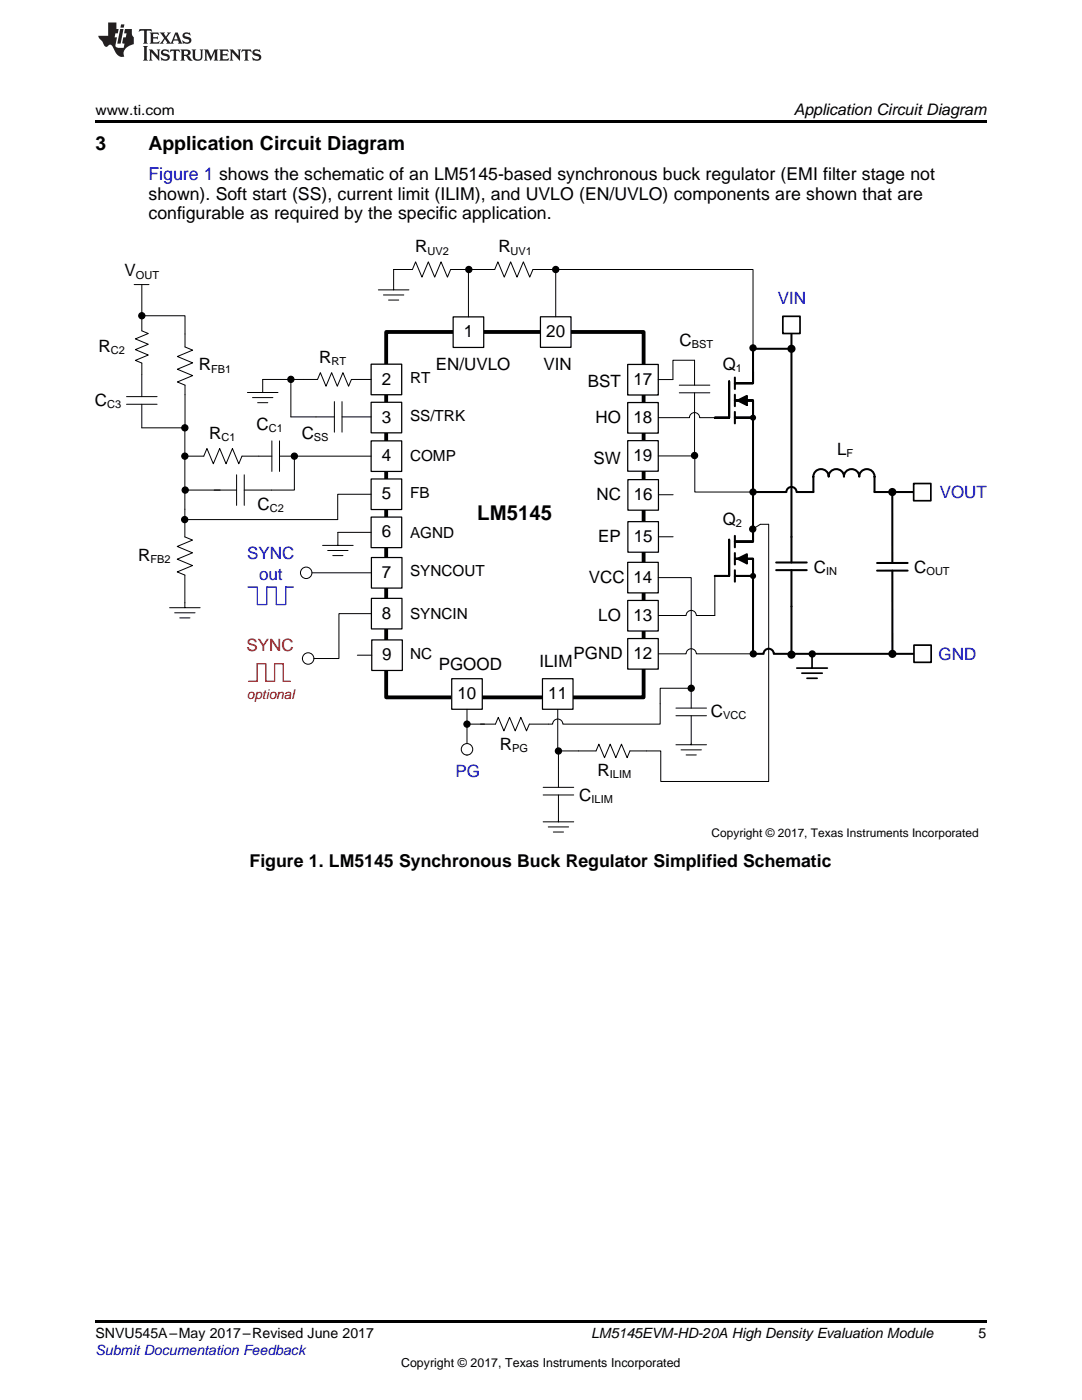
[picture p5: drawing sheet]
<svg xmlns="http://www.w3.org/2000/svg" width="216mm" height="279mm" viewBox="0 0 216 279" stroke-linecap="round" stroke-linejoin="round" font-family="sans-serif">
<path d="M19 263.5h177.8v.6h-177.8z" fill="#000"/>
<path d="M162.3 98.2v-3.1a1.52 1.52 0 0 1 1.5-1.5 1.52 1.52 0 0 1 1.6 1.5 1.52 1.52 0 0 1 1.5-1.5 1.52 1.52 0 0 1 1.5 1.5 1.52 1.52 0 0 1 1.5-1.5 1.52 1.52 0 0 1 1.5 1.5 1.52 1.52 0 0 1 1.6-1.5 1.52 1.52 0 0 1 1.5 1.5v3.1" fill="none" stroke="#000" stroke-width=".41"/>
<path d="M77.1 66.3h51.3v72.9h-51.3z" fill="none" stroke="#000" stroke-width=".76"/>
<path d="M90.4 63.2h6.1v6.1h-6.1z" fill-rule="evenodd" fill="#fff"/>
<path d="M90.4 63.2h6.1v6.1h-6.1z" fill="none" stroke="#000" stroke-width=".24"/>
<path d="M74.1 72.7h6.1v6.1h-6.1z" fill-rule="evenodd" fill="#fff"/>
<path d="M74.1 72.7h6.1v6.1h-6.1z" fill="none" stroke="#000" stroke-width=".25"/>
<path d="M74.1 80.3h6.1v6.1h-6.1z" fill-rule="evenodd" fill="#fff"/>
<path d="M74.1 80.3h6.1v6.1h-6.1z" fill="none" stroke="#000" stroke-width=".24"/>
<path d="M74.1 88h6.1v6.1h-6.1z" fill-rule="evenodd" fill="#fff"/>
<path d="M74.1 88h6.1v6.1h-6.1z" fill="none" stroke="#000" stroke-width=".24"/>
<path d="M74.1 95.6h6.1v6.1h-6.1z" fill-rule="evenodd" fill="#fff"/>
<path d="M74.1 95.6h6.1v6.1h-6.1z" fill="none" stroke="#000" stroke-width=".24"/>
<path d="M74.1 103.2h6.1v6.1h-6.1z" fill-rule="evenodd" fill="#fff"/>
<path d="M74.1 103.2h6.1v6.1h-6.1z" fill="none" stroke="#000" stroke-width=".24"/>
<path d="M74.1 111.3h6.1v6.1h-6.1z" fill-rule="evenodd" fill="#fff"/>
<path d="M74.1 111.3h6.1v6.1h-6.1z" fill="none" stroke="#000" stroke-width=".24"/>
<path d="M90.1 135.5h6.1v6h-6.1z" fill-rule="evenodd" fill="#fff"/>
<path d="M90.1 135.5h6.1v6h-6.1z" fill="none" stroke="#000" stroke-width=".24"/>
<path d="M108.2 135.5h6.1v6h-6.1z" fill-rule="evenodd" fill="#fff"/>
<path d="M108.2 135.5h6.1v6h-6.1z" fill="none" stroke="#000" stroke-width=".24"/>
<path d="M125.2 72.7h6.1v6.1h-6.1z" fill-rule="evenodd" fill="#fff"/>
<path d="M125.2 72.7h6.1v6.1h-6.1z" fill="none" stroke="#000" stroke-width=".25"/>
<path d="M125.2 80.3h6.1v6.1h-6.1z" fill-rule="evenodd" fill="#fff"/>
<path d="M125.2 80.3h6.1v6.1h-6.1z" fill="none" stroke="#000" stroke-width=".25"/>
<path d="M125.2 87.9h6.1v6.1h-6.1z" fill-rule="evenodd" fill="#fff"/>
<path d="M125.2 87.9h6.1v6.1h-6.1z" fill="none" stroke="#000" stroke-width=".24"/>
<path d="M125.2 112.2h6.1v6.1h-6.1z" fill-rule="evenodd" fill="#fff"/>
<path d="M125.2 112.2h6.1v6.1h-6.1z" fill="none" stroke="#000" stroke-width=".24"/>
<path d="M107.8 63.2h6.1v6.1h-6.1z" fill-rule="evenodd" fill="#fff"/>
<g fill="none" stroke="#000" stroke-width=".24">
<path d="M107.8 63.2h6.1v6.1h-6.1z"/>
<circle cx="28.3" cy="63" r=".61"/>
<circle cx="36.9" cy="85.4" r=".61"/>
<circle cx="37" cy="97.8" r=".61"/>
<circle cx="58.7" cy="91" r=".61"/>
<circle cx="137.9" cy="137.4" r=".61"/>
</g>
<g fill="#000">
<path d="M147.2 79.9l1.8-.9v1.8zM147.2 111.5l1.8-.9v1.8z"/>
<circle cx="28.3" cy="63" r=".61"/>
<circle cx="157.9" cy="69.6" r=".61"/>
<circle cx="36.9" cy="85.4" r=".61"/>
<circle cx="37" cy="97.8" r=".61"/>
<circle cx="58.7" cy="91" r=".61"/>
<circle cx="150.3" cy="83.4" r=".61"/>
<circle cx="178" cy="98.2" r=".61"/>
<circle cx="150.3" cy="114.9" r=".61"/>
<circle cx="137.9" cy="137.4" r=".61"/>
<circle cx="157.9" cy="130.7" r=".61"/>
<circle cx="178.1" cy="130.5" r=".61"/>
</g>
<g fill="none" stroke="#000" stroke-width=".41">
<path d="M145.5 76.1v7.3h-2.9M146.6 79.9h3.7v3.5h-3.7M146.6 75.3v2.3M146.6 78.8v2.3M147.2 79.9l1.8-.9v1.8zM150.3 74.2v2.3h-3.7M150.3 74.3v-4.7h7.6v42.7M146.6 82.2v2.3M150.3 98.2h6.6a1.02 1.02 0 0 1 1-1 1.02 1.02 0 0 1 1 1h3.4M174.5 98.2h8.6M178 97.7l.1 14.7M145.5 107.7v7.2h-2.9"/>
<path d="M146.6 111.5h3.7v3.4h-3.7M146.6 106.9v2.3M146.6 110.4v2.3M146.6 113.8v2.3M147.2 111.5l1.8-.9v1.8zM150.3 105.8v2.3h-3.7M154.9 113.8h6.1M154.9 112.3h6.1M157.9 113.8v16.9M178.1 113.9v16.1M181.1 113.9h-6.1M181.1 112.4h-6.1"/>
<circle cx="157.9" cy="69.6" r=".61"/>
<circle cx="178" cy="98.2" r=".61"/>
<circle cx="157.9" cy="130.7" r=".61"/>
<circle cx="178.1" cy="130.5" r=".61"/>
</g>
<g fill="none" stroke="#000" stroke-width=".2">
<path d="M28.3 56.8v9.2l1.3 .6-2.6 1 2.6 1.1-2.6 1.1 2.6 1.1-2.6 1 1.3 .6v6.7M109.2 53.8h1.7v9.4M25.2 79.2h6.1M28.3 63h8.6v6.2l1.5 .7-3 1.2 3 1.3-3 1.3 3 1.3-3 1.2 1.5 .7v8.5h-8.6v-4.7M131.3 75.8l3-.1v-3.8h4.3v5M135.5 78.4h6.1M135.5 76.9h6.1M138.6 78.4v12.5M25.2 80.7h6.1M36.9 91v16.1l1.5 .7-3 1.3 3 1.2-3 1.3 3 1.3-3 1.2 1.5 .7v6.5M37 97.8h10.2M37.3 91h3.4l.6-1.5 1.3 3.1 1.2-3.1 1.3 3.1 1.3-3.1 1.2 3.1 .7-1.6h3.3"/>
<path d="M47.2 94.8v6.1M48.7 94.8v6.1M58 83.2h8.7M66.7 80.2v6.1M68.2 80.2v6.1M68.2 83.2h5.8M74.1 98.6h-6.7v5.1h-30.5M74.1 91h-15.4v6.8h-10M131.3 91h7.3v7.2h11.7M131.4 83.4h6.2a1.02 1.02 0 0 1 1-1.1 1.02 1.02 0 0 1 1 1.1h3M67.4 106.2h6.7M131.3 115.3h6.6v22.1"/>
<path d="M33.8 121.3h6.1M34.9 122.3h4M35.9 123.3h2M74.1 122.5h-6.5v8.9h-1.5M131.4 122.8h5.5a1.02 1.02 0 0 1 1-1 1.02 1.02 0 0 1 1 1h3.7M137.9 137.4h-6.2v7.1h-19.4a1.02 1.02 0 0 0-1-1 1.02 1.02 0 0 0-1 1h-.9M137.9 137.4v3.9M93.2 141.5v3h3.5M134.9 142.8h6.1M134.9 141.3h6.1M134.9 148.6h6.1M135.9 149.7h4.1"/>
<path d="M136.9 150.7h2M137.9 142.8v5.8"/>
</g>
<path d="M49.6 136h1.7v-3.5h1.8v3.5M53.1 136h1.7v-3.5h1.7v3.5h1.4" fill="none" stroke="#f00" stroke-width=".25"/>
<circle cx="93.2" cy="149.5" r="1.14" fill="#fff"/>
<g fill="none" stroke="#000" stroke-width=".2">
<path d="M93.2 144.5v3.9"/>
<circle cx="93.2" cy="149.5" r="1.14"/>
</g>
<circle cx="61.5" cy="131.4" r="1.14" fill="#fff"/>
<g fill="none" stroke="#000" stroke-width=".2">
<path d="M62.6 131.4h3.5"/>
<circle cx="61.5" cy="131.4" r="1.14"/>
</g>
<path d="M182.3 96.5h3.4v3.4h-3.4z" fill-rule="evenodd" fill="#fff"/>
<path d="M182.3 96.5h3.4v3.4h-3.4z" fill="none" stroke="#000" stroke-width=".34"/>
<path d="M157.9 66.6v3" fill="none" stroke="#000" stroke-width=".41"/>
<path d="M26.8 56.8h2.9M131.3 130.5h5.6a1.02 1.02 0 0 1 1-1 1.02 1.02 0 0 1 1 1h11.4" fill="none" stroke="#000" stroke-width=".2"/>
<path d="M125.2 127.4h6.1v6.1h-6.1z" fill-rule="evenodd" fill="#fff"/>
<path d="M125.2 127.4h6.1v6.1h-6.1z" fill="none" stroke="#000" stroke-width=".24"/>
<path d="M156.2 63.1h3.4v3.5h-3.4z" fill-rule="evenodd" fill="#fff"/>
<path d="M156.2 63.1h3.4v3.5h-3.4z" fill="none" stroke="#000" stroke-width=".34"/>
<path d="M150.3 130.5h2.1a1.02 1.02 0 0 1 1-1 1.02 1.02 0 0 1 1 1h30.5" fill="none" stroke="#000" stroke-width=".41"/>
<path d="M74.1 119.4h6.1v6.1h-6.1z" fill-rule="evenodd" fill="#fff"/>
<path d="M74.1 119.4h6.1v6.1h-6.1z" fill="none" stroke="#000" stroke-width=".24"/>
<path d="M74.2 127.7h6.1v6.1h-6.1z" fill-rule="evenodd" fill="#fff"/>
<g fill="none" stroke="#000" stroke-width=".24">
<path d="M74.2 127.7h6.1v6.1h-6.1z"/>
<circle cx="58" cy="75.7" r=".61"/>
<circle cx="36.9" cy="91" r=".61"/>
</g>
<path d="M49.4 78.3h6.1M50.4 79.3h4.1M58 75.7v7.5M74.1 75.7h-4l-.5 1.4-1.2-2.7-1.1 2.7-1.1-2.7-1.1 2.7-1.2-2.7-.5 1.3h-11v2.6M36.9 85.4v5.6M51.4 80.4h2" fill="none" stroke="#000" stroke-width=".2"/>
<g fill="#000">
<circle cx="58" cy="75.7" r=".61"/>
<circle cx="36.9" cy="91" r=".61"/>
</g>
<circle cx="61.1" cy="114.3" r="1.14" fill="#fff"/>
<g fill="none" stroke="#000" stroke-width=".2">
<path d="M62.2 114.3h11.9"/>
<circle cx="61.1" cy="114.3" r="1.14"/>
</g>
<path d="M49.5 117.2h1.9v3.5h1.8v-3.5h1.9v3.5h1.9v-3.5h1.5" fill="none" stroke="#00f" stroke-width=".25"/>
<path d="M125.2 119.8h6.1v6.1h-6.1z" fill-rule="evenodd" fill="#fff"/>
<g fill="none" stroke="#000" stroke-width=".24">
<path d="M125.2 119.8h6.1v6.1h-6.1z"/>
<circle cx="93.5" cy="53.8" r=".61"/>
<circle cx="110.9" cy="53.8" r=".61"/>
</g>
<path d="M75.5 57.9h6.1M76.5 58.9h4.1M77.5 59.9h2.1M80.3 53.8h-1.8v4.1M109.6 53.8h-3.3l-.6 1.5-1.3-3-1.2 3-1.3-3-1.3 3-1.2-3-.7 1.5h-5.2v9.4M110.9 53.8h39.4v15.6" fill="none" stroke="#000" stroke-width=".2"/>
<g fill="#000">
<circle cx="93.5" cy="53.8" r=".61"/>
<circle cx="110.9" cy="53.8" r=".61"/>
</g>
<path d="M125.3 95.7h6.1v6.1h-6.1z" fill-rule="evenodd" fill="#fff"/>
<path d="M125.3 95.7h6.1v6.1h-6.1z" fill="none" stroke="#000" stroke-width=".24"/>
<path d="M125.3 104.1h6.1v6.1h-6.1z" fill-rule="evenodd" fill="#fff"/>
<g fill="none" stroke="#000" stroke-width=".24">
<path d="M125.3 104.1h6.1v6.1h-6.1z"/>
<circle cx="150.3" cy="69.4" r=".61"/>
<circle cx="138.6" cy="90.9" r=".61"/>
<circle cx="150.3" cy="98.2" r=".61"/>
<circle cx="36.9" cy="103.7" r=".61"/>
<circle cx="150.2" cy="105.6" r=".61"/>
<circle cx="150.3" cy="130.5" r=".61"/>
<circle cx="162.1" cy="130.5" r=".61"/>
<circle cx="93.2" cy="144.5" r=".61"/>
</g>
<g fill="#000">
<circle cx="150.3" cy="69.4" r=".61"/>
<circle cx="138.6" cy="90.9" r=".61"/>
<circle cx="150.3" cy="98.2" r=".61"/>
<circle cx="36.9" cy="103.7" r=".61"/>
<circle cx="150.2" cy="105.6" r=".61"/>
<circle cx="150.3" cy="130.5" r=".61"/>
<circle cx="162.1" cy="130.5" r=".61"/>
<circle cx="93.2" cy="144.5" r=".61"/>
</g>
<path d="M134.3 98.7l-2.9 .1M134.3 107.1l-2.9 .1M142.6 114.9v7.9M150.2 105.6l1.5-1h1.7v51.4h-21.6v-6.1h-6.1l-.6 1.3-1.1-2.7-1.1 2.7-1.1-2.7-1.2 2.7-1.1-2.7-.6 1.4h-7.6v-8.3M71.3 130.8h2.9M95.9 144.5h3l.5-1.3 1.2 2.7 1.1-2.7 1.1 2.7 1.1-2.7 1.2 2.7 .5-1.4h3.8" fill="none" stroke="#000" stroke-width=".2"/>
<path d="M150.3 83.4v22.4M150.3 114.9v15.7" fill="none" stroke="#000" stroke-width=".41"/>
<path d="M159 133.3h6.1M160 134.3h4.1M161 135.4h2.1M162 130.5v2.8" fill="none" stroke="#000" stroke-width=".34"/>
<path d="M182.4 128.7h3.4v3.5h-3.4z" fill-rule="evenodd" fill="#fff"/>
<path d="M182.4 128.7h3.4v3.5h-3.4z" fill="none" stroke="#000" stroke-width=".34"/>
<g fill="none" stroke="#000" stroke-width=".2">
<path d="M78.5 53.8h3.8l.6-1.5 1.3 3 1.3-3 1.2 3 1.3-3 1.3 3 .6-1.5h3.6M51.6 91h2.6M54.2 88v6.1M55.8 88v6.1M55.8 91h2.9M64.4 108.8h6.1M65.4 109.9h4M66.4 110.9h2M67.4 106.2v2.6M108.4 158.7h6.1M108.4 157.1h6.1M111.4 149.9v7.2"/>
<path d="M111.4 158.7v5.3M108.4 164h6.1M109.4 165h4.1M110.4 166h2"/>
</g>
<circle cx="111.4" cy="149.9" r=".61" fill="#000"/>
<circle cx="111.4" cy="149.9" r=".61" fill="none" stroke="#000" stroke-width=".24"/>
<path d="M19 24h177.8v.6h-177.8z" fill="#000"/>
<g fill="#231f20">
<path d="M27.8 5.8l-.1 .6 .5-.3h.5l.1 .2v2.1l-.3 .3h1l-.2-.3v-2.1v-.2h.6l.4 .3-.1-.6zM29.9 6.5l.2 .4v1.5l-.2 .3h1.8l.1-.5a1.04 1.04 0 0 1-1.2 .1v-.6h.5l.4 .2v-.7l-.4 .2h-.5v-.6h.8l.3 .2-.1-.5zM31.9 6.5l.9 1.1-1 1.1h.9l-.2-.2 .4-.7 .5 .7-.2 .2h1.5l-.2-.2 .1-.4h.9l.2 .4-.2 .2h.9l-.2-.3-.7-1.9h-.5l-.9 2.1-.8-1.1 .8-1h-.8l.2 .3-.4 .5-.4-.6 .2-.2zM35.1 6.9l.4 .9h-.8zM36.6 6.6a.63 .63 0 0 0-.2 .7 .63 .63 0 0 0 .6 .4l.6 .2 .2 .2a.75 .75 0 0 1-.8 .4 .75 .75 0 0 1-.6-.5l.1 .7 .2-.1a1.11 1.11 0 0 0 1.5-.5 1.13 1.13 0 0 0-1.3-.9v-.3a1.04 1.04 0 0 1 1.1 .2l-.1-.6-.2 .1-.5-.1zM28.5 9.2l.3 .3v2.2l-.3 .4h1l-.2-.4v-2.2l.2-.3zM29.7 9.9l.2 .3v1.5l-.2 .4h.7l-.2-.4v-1.3l1.6 1.7v-1.9l.2-.3h-.7l.2 .3v.9l-1.1-1.2zM32.3 10a.62 .62 0 0 0-.2 .7 .62 .62 0 0 0 .6 .4l.6 .2 .2 .2a.76 .76 0 0 1-.8 .4 .76 .76 0 0 1-.6-.5l.1 .7 .2-.1a1.11 1.11 0 0 0 1.5-.6 1.13 1.13 0 0 0-1.3-.8v-.3a1.04 1.04 0 0 1 1.1 .1l-.1-.5-.2 .1-.5-.2zM34 9.9l-.1 .6a.61 .61 0 0 1 .7-.3l.1 1.5-.3 .4h1l-.3-.4 .1-1.5a.63 .63 0 0 1 .7 .3l-.1-.6zM36 9.9l.2 .3v1.5l-.2 .4h.9l-.2-.2v-.7l.6 .2a.76 .76 0 0 0 1.1 .6l-1-.9a.58 .58 0 0 0 .6-.6 .58 .58 0 0 0-.5-.6zM36.7 10.2l.1-.1a.45 .45 0 0 1 .6 .1 .45 .45 0 0 1 .1 .5l-.8 .2zM38.2 9.9l.2 .2a2.17 2.17 0 0 0 .4 1.9 .99 .99 0 0 0 1.6-.7v-1.1l.2-.3h-.7l.1 .2a1.92 1.92 0 0 1-.1 1.7 .6 .6 0 0 1-1-.5v-1.1l.2-.3zM40.7 9.9l.2 .3v1.5l-.2 .4h.7l-.2-.4v-1.4l.8 1.8 .9-1.8v1.4l-.2 .4h.9l-.3-.4v-1.5l.3-.3h-.8l-.6 1.4-.7-1.4zM43.7 9.9l.3 .3v1.5l-.3 .4h1.9l.1-.6a1.04 1.04 0 0 1-1.3 .2v-.6h.6l.4 .1v-.6l-.4 .2h-.6l.1-.6h.7l.4 .2-.1-.5zM45.8 9.9l.2 .3v1.5l-.2 .4h.8l-.3-.4v-1.3l1.6 1.7v-1.9l.2-.3h-.7l.2 .3v.9l-1.1-1.2zM48.3 9.9l-.1 .6a.61 .61 0 0 1 .7-.3v1.5l-.2 .4h.9l-.2-.4v-1.5a.63 .63 0 0 1 .8 .3l-.1-.6zM50.6 10a.62 .62 0 0 0-.2 .7 .62 .62 0 0 0 .6 .4l.6 .2 .1 .2a.76 .76 0 0 1-.7 .4 .76 .76 0 0 1-.6-.5l.1 .7 .1-.1a1.11 1.11 0 0 0 1.5-.6 1.13 1.13 0 0 0-1.2-.8l-.1-.3a1.04 1.04 0 0 1 1.2 .1l-.2-.5-.1 .1-.5-.2z"/>
<path d="M21.6 4.5v2.6h-2l.1 .4 .8 .9a.91 .91 0 0 0 .9 .9 .56 .56 0 0 1 .5-.4 .56 .56 0 0 1 .5 .3l.4 .8a1.53 1.53 0 0 0 2 1.3 1.54 1.54 0 0 1 1-2.1l.9-.4-.1-1.4a1.52 1.52 0 0 1-.3-1.6h-1.4l-.1 .9h.5l-.2 .8h-.5l-.2 .9v.2l.4 .1-.1 .9a1.93 1.93 0 0 1-1.6-.3l.2-1.8h-.4l.1-.8h.5l.2-.9h-.5v-1.3zM24 5.8l-.6 2.9h.7l.5-2.9zM24.2 4.9l-.2 .6h.7l.1-.6z"/>
</g>
<text font-size="4.1" x="95.2" y="103.8">LM5145</text>
<g font-size="3.9">
<text x="19" y="30">3</text>
<text x="29.6" y="30">Application Circuit Diagram</text>
</g>
<text font-size="3.5" fill="#00f" x="29.6" y="36">Figure 1 shows the schematic of an LM5145-based synchronous buck regulator (EMI filter stage not</text>
<g font-size="3.5">
<text x="29.6" y="39.9">shown). Soft start (SS), current limit (ILIM), and UVLO (EN/UVLO) components are shown that are</text>
<text x="29.6" y="43.7">configurable as required by the specific application.</text>
<text x="49.8" y="173.1">Figure 1. LM5145 Synchronous Buck Regulator Simplified Schematic</text>
</g>
<g font-size="3.4">
<text x="82.8" y="50.4">R</text>
<text x="99.4" y="50.4">R</text>
<text x="24.9" y="55.1">V</text>
<text x="19.7" y="70.3">R</text>
<text x="92.5" y="67.3">1</text>
<text x="109" y="67.3">20</text>
<text x="135.6" y="69.1">C</text>
<text x="39.7" y="73.9">R</text>
<text x="63.7" y="72.4">R</text>
<text x="76.2" y="76.7">2</text>
<text x="87" y="73.9">EN/UVLO</text>
<text x="108.4" y="73.9">VIN</text>
<text x="117.3" y="77.3">BST</text>
<text x="126.4" y="76.8">17</text>
<text x="144.2" y="73.8">Q</text>
<text x="18.9" y="80.9">C</text>
<text x="41.8" y="87.6">R</text>
<text x="51.2" y="85.8">C</text>
<text x="60.2" y="87.6">C</text>
<text x="76.2" y="84.3">3</text>
<text x="118.8" y="84.5">HO</text>
<text x="126.4" y="84.4">18</text>
<text x="76.2" y="92.1">4</text>
<text x="118.4" y="92.5">SW</text>
<text x="126.4" y="92">19</text>
<text x="167" y="90.8">L</text>
<text x="51.4" y="101.8">C</text>
<text x="76.2" y="99.7">5</text>
<text x="119" y="99.8">NC</text>
<text x="126.5" y="99.8">16</text>
<text x="76.2" y="107.3">6</text>
<text x="144.2" y="104.7">Q</text>
<text x="27.6" y="111.9">R</text>
<text x="119.4" y="108.2">EP</text>
<text x="126.5" y="108.2">15</text>
<text x="76.2" y="115.3">7</text>
<text x="117.5" y="116.4">VCC</text>
<text x="126.4" y="116.3">14</text>
<text x="162.4" y="114.3">C</text>
<text x="182.4" y="114.3">C</text>
<text x="76.2" y="123.5">8</text>
<text x="119.4" y="124">LO</text>
<text x="126.4" y="123.9">13</text>
<text x="76.3" y="131.8">9</text>
<text x="114.4" y="131.6">PGND</text>
<text x="126.4" y="131.5">12</text>
<text x="87.5" y="133.8">PGOOD</text>
<text x="107.6" y="133.2">ILIM</text>
<text x="91.3" y="139.5">10</text>
<text x="109.4" y="139.5">11</text>
<text x="141.8" y="143">C</text>
<text x="99.7" y="149.6">R</text>
<text x="119.2" y="154.8">R</text>
<text x="115.6" y="159.9">C</text>
</g>
<g font-size="3.4" fill="#00f">
<text x="155.2" y="60.6">VIN</text>
<text x="187.5" y="99.4">VOUT</text>
<text x="49.3" y="111.6">SYNC</text>
<text x="51.7" y="115.7">out</text>
<text x="187.3" y="131.6">GND</text>
<text x="90.9" y="155.2">PG</text>
</g>
<text font-size="3.4" fill="#f00" x="49.2" y="129.9">SYNC</text>
<text font-size="3.2" x="158.4" y="23">Application Circuit Diagram</text>
<g font-size="3">
<text x="81.8" y="76.4">RT</text>
<text x="81.8" y="84">SS/TRK</text>
<text x="81.8" y="92">COMP</text>
<text x="81.8" y="99.5">FB</text>
<text x="81.8" y="107.5">AGND</text>
<text x="81.8" y="115">SYNCOUT</text>
<text x="81.8" y="123.5">SYNCIN</text>
<text x="81.8" y="131.5">NC</text>
</g>
<g font-size="2.8">
<text x="19" y="23">www.ti.com</text>
<text x="19" y="267.1">SNVU545A–May 2017–Revised June 2017</text>
<text x="117.9" y="267.1">LM5145EVM-HD-20A High Density Evaluation Module</text>
<text x="195.3" y="267">5</text>
</g>
<text font-size="2.8" fill="#00f" x="19" y="270.4">Submit Documentation Feedback</text>
<text font-size="2.7" fill="#f00" x="49.3" y="139.5">optional</text>
<text font-size="2.5" x="80" y="272.7">Copyright © 2017, Texas Instruments Incorporated</text>
<text font-size="2.4" x="142" y="167">Copyright © 2017, Texas Instruments Incorporated</text>
<g font-size="2.2">
<text x="85.3" y="50.9">UV2</text>
<text x="101.9" y="50.9">UV1</text>
<text x="27.1" y="55.6">OUT</text>
<text x="22.1" y="70.7">C2</text>
<text x="138" y="69.5">BST</text>
<text x="42.1" y="74.4">FB1</text>
<text x="66.1" y="72.9">RT</text>
<text x="146.9" y="74.3">1</text>
<text x="21.4" y="81.4">C3</text>
<text x="44.2" y="88">C1</text>
<text x="53.6" y="86.3">C1</text>
<text x="62.6" y="88">SS</text>
<text x="168.9" y="91.2">F</text>
<text x="53.8" y="102.2">C2</text>
<text x="146.9" y="105.2">2</text>
<text x="30" y="112.3">FB2</text>
<text x="164.8" y="114.8">IN</text>
<text x="184.9" y="114.8">OUT</text>
<text x="144.3" y="143.5">VCC</text>
<text x="102.2" y="150.1">PG</text>
<text x="121.7" y="155.3">ILIM</text>
<text x="118" y="160.3">ILIM</text>
</g>
</svg>
